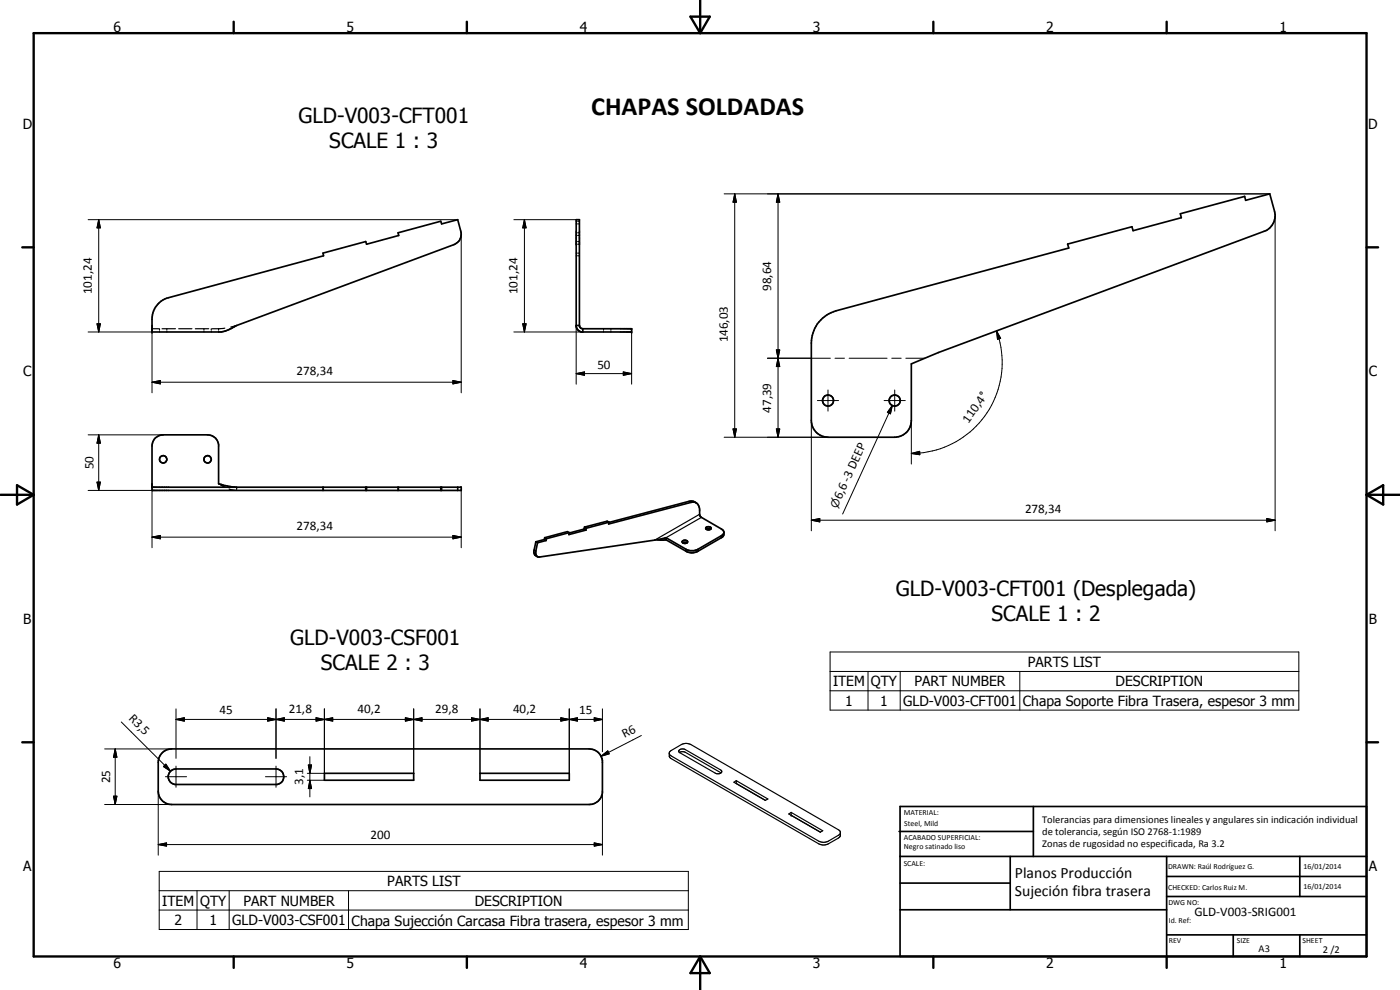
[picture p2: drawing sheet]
<svg xmlns="http://www.w3.org/2000/svg" width="420mm" height="297mm" viewBox="0 0 420 297" stroke-linecap="round" stroke-linejoin="round" font-family="sans-serif">
<g fill="none" stroke="#000" stroke-width=".51">
<path d="M47.4 91.2l.9-.8 1.7-.9 47.1-12.7-.2-.9 12.9-3.4 .2 .8 9.7-2.6-.2-.9 12.8-3.4 .2 .8 4.9-1.3 .9 3.5a3.3 3.3 0 0 1-2.1 4l-65.2 24.3-3.7 1.7-1 .2h-20.7v-3.8a6.6 6.6 0 0 1 1.8-4.6zM172.9 97.7h1M173.9 97.7v-31.8h-1l.1 32.5 .6 .8 .9 .4h15.1v-1h-14.7M173.9 97.7a1.01 1.01 0 0 0 1 .9M174.9 98.6v1M246.3 96l1.8-1.5 2.8-1.2 69.8-18.9-.3-1.2 19.3-5.2 .4 1.2 14.4-3.9-.3-1.2 19.3-5.2 .3 1.2 7.3-1.9 1.4 5.2a5 5 0 0 1-3.1 6l-97.8 36.4-8.1 3.4v17a5 5 0 0 1-5 5h-20a5 5 0 0 1-5-5v-23.3a10.1 10.1 0 0 1 2.8-6.9zM45.6 146.2h92.8v1h-92.8v-13.4a3.3 3.3 0 0 1 3.4-3.3h13.3a3.4 3.4 0 0 1 3.3 2.9v11.8l2 .5 3.4 .5M96.9 146.2v1M109.8 146.2v1M110 146.2v1M119.5 146.2v1M132.3 146.2v1"/>
<path d="M132.5 146.2v1M137.4 146.2v1M170.8 159.8l-.5-.3-6.8 1.8M170.8 159.8l-6.8 1.8M175.3 158.7l-4.5 1.2M175.3 158.7l.5 .3M175.4 158.2l-.1 .5M175.4 158.2l.5 .3M175.8 159l-5.1 1.4 .1-.6M175.9 158.5l-.1 .5M182.8 156.7l-.6-.3-6.8 1.8M182.8 156.7l-6.9 1.8"/>
<path d="M208.9 150.9a2.25 2.25 0 0 0-2.1-.5l-24.1 6.4M209 150.9l.6 .7a4.5 4.5 0 0 1 .4 2.9l.3 .7 6.2 3.5a1.47 1.47 0 0 1 .8 1.3 1.47 1.47 0 0 1-.8 1.3l-7 4.1a3.6 3.6 0 0 1-3.6 0l-6-3.4M209 150.9l-.9-.3-.8 .1-24.6 6.5 .1-.5M211.9 158.2a.89 .89 0 0 1 1.5 .4 .78 .78 0 0 1-.9 .5 .78 .78 0 0 1-.6-.9zM212 158.8l.5-.2 .8 .2M217.2 159.8l-.7 .9-7.3 4.3a3.7 3.7 0 0 1-3.3-.2l-6-3.5M160.8 162.6l-.5 3.3a1.28 1.28 0 0 0 1 1.1M160.8 162.6l.5 .3M163.4 161.9l-2.6 .7M163.4 161.9l.5 .3M163.5 161.3l-.1 .6M163.5 161.3l.5 .3"/>
<path d="M163.9 162.2l-2.6 .7M164 161.6l-.1 .6M197.2 161.9l2.7 .1M199.9 161.3v.7M199.9 161.3l-3.4 .8-34.6 5a1.24 1.24 0 0 1-1.1-1.8l.5-2.4M204.8 162.4a.82 .82 0 0 1 .9-.4 .82 .82 0 0 1 .6 .8 .91 .91 0 0 1-1.5-.4zM204.9 162.9h1.3M48.5 226.1l1.6-1.1 1.4-.3h125.3a4 4 0 0 1 4 3.5v9.7a3.9 3.9 0 0 1-4 3.5h-125.3a4 4 0 0 1-4-4v-9.2l.2-.9zM51.2 231.4l.6-.4 1-.3h30a2.35 2.35 0 0 1 2.3 2.2 2.35 2.35 0 0 1-1.9 2.5h-30.7a2.36 2.36 0 0 1-1.3-4zM97.4 232h26.8v2.1h-26.8zM144 232h26.8v2.1h-26.8zM269.8 249.5h40.3"/>
<path d="M270.1 242h140v45h-140zM270.1 257h140M303.2 257v16M310.1 242v15M350.1 257v30M390.1 257v12M270.1 265h33.1M270.1 273h80M350.1 269h60M350.1 263h60M350.1 280.5h60M370.1 280.5v6.5"/>
<path d="M390.1 280.5v6.5"/>
<circle cx="48.9" cy="137.8" r="1.11"/>
<circle cx="62.3" cy="137.8" r="1.11"/>
<circle cx="248.5" cy="120.2" r="1.66"/>
<circle cx="268.5" cy="120.2" r="1.66"/>
</g>
<g fill="none" stroke="#000" stroke-width=".3">
<path d="M217.3 58.2h163.8M220.5 58.2l.5 2.5h-1zM220.5 58.2v73M233.5 58.2l.5 2.5h-1zM233.5 58.2v73M26.4 65.9h111M29.6 65.9l.5 2.5h-1zM29.6 65.9v33.7M138.4 70.2v47.7M154.2 65.9h18.7M157.4 65.9l.5 2.5h-1zM157.4 65.9v33.7"/>
<path d="M382.7 64.7v94.6M26.4 99.6h19.2M29.1 97.2h1l-.5 2.4zM45.6 97.7v20.2M154.2 99.6h20.7M156.9 97.2h1l-.5 2.4zM172.9 97.7v17.6M189.6 99.6v15.7M299.1 99.3l1.2 2.2-.9 .3zM299.1 99.3a27.3 27.3 0 0 1-25.6 36.8M45.6 114.7l2.5-.5v1zM45.6 114.7h92.8"/>
<path d="M135.9 114.2l2.5 .5-2.5 .5zM172.9 112.1l2.5-.5v1zM172.9 112.1h16.7M187.1 111.6l2.5 .5-2.5 .5zM230.3 107.5h18.9M233 105h1l-.5 2.5zM233 105l1 5h-1l1-5zM233.5 107.5l.5 2.5h-1zM248.5 117v6.4M250.6 107.5h2.8M254.8 107.5h11.4M267.6 107.5h2.9"/>
<path d="M268.5 117v6.4M271.9 107.5h5.6M26.4 130.5h22.6M29.6 130.5l.5 2.5h-1zM29.6 130.5v16.7M217.3 131.2h31.2M220 128.7h1l-.5 2.5zM233 128.7h1l-.5 2.5zM243.5 126.2v33.1M245.3 120.2h6.4M265.3 120.2h6.4M267.8 121.7l-.6 2.5-.9-.5z"/>
<path d="M267.8 121.7l-14.9 32.5M273.5 136.1l2.5-.7v1zM273.5 126.2v13M26.4 147.2h24.2M29.1 144.7h1l-.5 2.5zM45.6 145.2v19.1M138.4 147.2v17.1M243.5 156.1l2.5-.5v1zM243.5 156.1h139.2M380.2 155.6l2.5 .5-2.5 .5zM45.6 161.2l2.5-.5v1zM45.6 161.2h92.8"/>
<path d="M135.9 160.7l2.5 .5-2.5 .5zM249.1 195.6h140.7v17.5h-140.7zM36.4 216.6l14.8 14.8M52.8 215.9l2.5-.6v1.1zM52.8 215.9h128M52.8 212.7v14.8M80.3 215.3l2.5 .6-2.5 .5zM80.3 215.3l5 1.1v-1.1l-5 1.1zM82.8 215.9l2.5-.6v1.1zM82.8 212.7v14.8M94.9 215.3l2.5 .6-2.5 .5zM94.9 215.3l5 1.1v-1.1l-5 1.1z"/>
<path d="M97.4 215.9l2.5-.6v1.1zM97.4 212.7v19.3h-5.2M121.7 215.3l2.5 .6-2.5 .5zM121.7 215.3l4.9 1.1v-1.1l-4.9 1.1zM124.2 215.9l2.4-.6v1.1zM124.2 212.7v19.3M141.5 215.3l2.5 .6-2.5 .5zM144 215.9l2.5-.6v1.1zM144 212.7v19.3M168.3 215.3l2.5 .6-2.5 .5zM170.8 215.9l2.5-.6v1.1zM170.8 212.7v19.3"/>
<path d="M178.3 215.3l2.5 .6-2.5 .5zM180.8 212.7v12.9M249.1 201.5h140.7M249.1 207.3h140.7M260.5 201.5v11.6M270.2 201.5v11.6M306.1 201.5v11.6M31.4 224.7h20.1M34.1 238.9h1l-.5 2.5zM34.6 224.7l.5 2.5h-1zM34.6 224.7v16.7M47.5 237.4v19.2"/>
<path d="M49.1 230l.7-.7 1.4 2.1zM49.6 233h6.4M49.8 229.3l1.4 2.1-2.1-1.4zM52.8 229.9v6.3M79.7 233h6.3M82.8 229.9v6.3M92.2 234.1h5.2M92.5 229.5h1l-.5 2.5zM93 234.1l.5 2.5h-1zM93 227v12.1M180.4 226.9l2-1.6 .4 .9zM180.8 227.5v1.2"/>
<path d="M180.8 237.4v19.2M192.5 220.7l-12.1 6.2M31.4 241.4h20.1M47.5 253.4l2.5-.5v1zM47.5 253.4h133.3M178.3 252.9l2.5 .5-2.5 .5zM47.8 261.5h158.8v17.4h-158.8zM47.8 267.3h158.8M47.8 273h158.8M59.1 267.3v11.6M68.8 267.3v11.6M104.6 267.3v11.6"/>
</g>
<g fill="none" stroke="#000" stroke-width=".35">
<path d="M172.9 69.8h.4M172.9 70.7h.4M172.9 66.4h.4M172.9 67.2h.4M172.9 75.9h.4M172.9 76.8h.4M172.9 72.5h.4M172.9 73.3h.4M173.6 69.8h.3M173.6 70.7h.3M173.6 66.4h.3M173.6 67.2h.3"/>
<path d="M173.6 75.9h.3M173.6 76.8h.3M173.6 72.5h.3M173.6 73.3h.3M45.6 98.6h2.1M47.9 98.6v.4M47.9 99.3v.3M48.6 98.6h4.1M50.1 98.6v.4M50.1 99.3v.3M53.6 98.6h4M58.6 98.6h4"/>
<path d="M61.2 98.6v.4M61.2 99.3v.3M63.4 98.6v.4M63.4 99.3v.3M63.7 98.6h1.9M65.6 98.6v.4M65.6 99.3v.3M67.5 98.5l-1.9 .1M71 97.7l-1.8 .4M181.1 98.6v.4M181.1 99.3v.3M183.3 98.6v.4"/>
<path d="M183.3 99.3v.3M65.6 145.2l2.1 1.1M68.7 146.7l2 .5h.3v-.3M71 146.2h.1M71 146.3v.4M97.1 146.2v.3M97.1 146.8v.4M119.7 146.2v.3M119.7 146.8v.4M206.8 150.4l.5 .3M210 154.3l-13.5 7.8M210.5 155.2l-10.6 6.1"/>
<path d="M160.3 165l.5 .3M205.9 164.8v.6M209.5 164.8v.6M216.5 160.7v.6M200.9 226.1l.6 .7 44.2 25.6a3.1 3.1 0 0 0 2.9 0l3.3-2 .3-.5M201 225.5l3.5-2.1a3.1 3.1 0 0 1 2.8 0l44.6 25.7 .3 .6-.1 1.3-3.5 2.2a3.1 3.1 0 0 1-2.9 0l-44.5-25.7-.3-.5zM203.7 225.2a1.58 1.58 0 0 1 2-.3l10.6 6.1a.61 .61 0 0 1 .3 .8 .61 .61 0 0 1-.8 .4l-1-.1-10.8-6.3-.3-.2zM203.9 225.8l.9-.3 .9 .2 10.7 6.2M220.2 234.7l.8-.5 9.5 5.5-.8 .5zM220.9 235.1h.1M221 235.1l8.7 5.1M221 234.2v.9"/>
<path d="M237.4 243.8v.8l8.8 5.1M237.4 243.8l-.7 .4 9.5 5.5M237.4 243.8l9.5 5.5-.7 .4"/>
</g>
<g fill="#000">
<circle cx="45.6" cy="99.6" r=".25"/>
<circle cx="189.6" cy="98.6" r=".25"/>
<circle cx="189.6" cy="99.6" r=".25"/>
<circle cx="237.4" cy="244.6" r=".18"/>
</g>
<g fill="none" stroke="#000" stroke-width=".71">
<path d="M10.1 9.9h400v277.1h-400zM70.1 6.5v3.4M140.1 6.5v3.4M207.2 5h5.8l-2.9 4.9zM210.1 0v9.9M280.1 6.5v3.4M350.1 6.5v3.4M6.7 74.2h3.4M410.1 74.2h3.5M.1 148.5h10M5.1 145.6l5 2.9-5 2.9zM410.1 148.5h10"/>
<path d="M410.1 148.5l5-2.9v5.8zM6.7 222.7h3.4M410.1 222.7h3.5M70.1 287v3.4M140.1 287v3.4M210.1 287v10M210.1 287l2.9 5h-5.8zM280.1 287v3.4M350.1 287v3.4"/>
</g>
<g fill="#000">
<path d="M29.6 65.9l.5 2.5h-1zM157.4 65.9l.5 2.5h-1zM220.5 58.2l.5 2.5h-1zM233.5 58.2l.5 2.5h-1zM29.1 97.2h1l-.5 2.4zM156.9 97.2h1l-.5 2.4zM45.6 114.7l2.5-.5v1zM135.9 114.2l2.5 .5-2.5 .5zM172.9 112.1l2.5-.5v1zM187.1 111.6l2.5 .5-2.5 .5zM233 105h1l-.5 2.5zM233.5 107.5l.5 2.5h-1z"/>
<path d="M299.1 99.3l1.2 2.2-.9 .3zM29.6 130.5l.5 2.5h-1zM220 128.7h1l-.5 2.5zM233 128.7h1l-.5 2.5zM267.8 121.7l-.6 2.5-.9-.5zM273.5 136.1l2.5-.7v1zM29.1 144.7h1l-.5 2.5zM243.5 156.1l2.5-.5v1zM380.2 155.6l2.5 .5-2.5 .5zM45.6 161.2l2.5-.5v1zM135.9 160.7l2.5 .5-2.5 .5zM52.8 215.9l2.5-.6v1.1z"/>
<path d="M80.3 215.3l2.5 .6-2.5 .5zM82.8 215.9l2.5-.6v1.1zM94.9 215.3l2.5 .6-2.5 .5zM97.4 215.9l2.5-.6v1.1zM121.7 215.3l2.5 .6-2.5 .5zM124.2 215.9l2.4-.6v1.1zM141.5 215.3l2.5 .6-2.5 .5zM144 215.9l2.5-.6v1.1zM168.3 215.3l2.5 .6-2.5 .5zM170.8 215.9l2.5-.6v1.1zM178.3 215.3l2.5 .6-2.5 .5zM34.1 238.9h1l-.5 2.5z"/>
<path d="M34.6 224.7l.5 2.5h-1zM49.8 229.3l1.4 2.1-2.1-1.4zM92.5 229.5h1l-.5 2.5zM93 234.1l.5 2.5h-1zM180.4 226.9l2-1.6 .4 .9zM47.5 253.4l2.5-.5v1zM178.3 252.9l2.5 .5-2.5 .5z"/>
</g>
<text font-size="7.9" x="177.4" y="34.4">CHAPAS SOLDADAS</text>
<g font-size="6.3">
<text x="89.6" y="37">GLD-V003-CFT001</text>
<text x="98.8" y="44.5">SCALE 1 : 3</text>
<text x="268.8" y="178.7">GLD-V003-CFT001 (Desplegada)</text>
<text x="297.6" y="186.2">SCALE 1 : 2</text>
<text x="87.1" y="193.5">GLD-V003-CSF001</text>
<text x="96.3" y="201">SCALE 2 : 3</text>
</g>
<g font-size="4.7">
<text x="304.6" y="263.5">Planos Producción</text>
<text x="304.6" y="268.9">Sujeción fibra trasera</text>
</g>
<g font-size="4.2">
<text x="34" y="9.6">6</text>
<text x="104" y="9.6">5</text>
<text x="174" y="9.6">4</text>
<text x="244" y="9.6">3</text>
<text x="314" y="9.6">2</text>
<text x="384" y="9.6">1</text>
<text x="6.8" y="38.7">D</text>
<text x="410.6" y="38.7">D</text>
<text x="7" y="112.9">C</text>
<text x="410.8" y="112.9">C</text>
<text x="7" y="187.1">B</text>
<text x="410.8" y="187.1">B</text>
<text x="308.5" y="200.1">PARTS LIST</text>
<text x="250" y="205.9">ITEM</text>
<text x="261.4" y="205.9">QTY</text>
<text x="274.4" y="205.9">PART NUMBER</text>
<text x="334.8" y="205.9">DESCRIPTION</text>
<text x="253.6" y="211.7">1</text>
<text x="264.1" y="211.7">1</text>
<text x="271" y="211.7">GLD-V003-CFT001</text>
<text x="306.9" y="211.8">Chapa Soporte Fibra Trasera, espesor 3 mm</text>
<text x="7" y="261.4">A</text>
<text x="410.8" y="261.4">A</text>
<text x="116.2" y="265.9">PARTS LIST</text>
<text x="48.7" y="271.7">ITEM</text>
<text x="60.1" y="271.7">QTY</text>
<text x="73.1" y="271.7">PART NUMBER</text>
<text x="142.5" y="271.7">DESCRIPTION</text>
<text x="52.4" y="277.5">2</text>
<text x="62.9" y="277.5">1</text>
<text x="69.7" y="277.5">GLD-V003-CSF001</text>
<text x="105.5" y="277.7">Chapa Sujección Carcasa Fibra trasera, espesor 3 mm</text>
<text x="34" y="290.4">6</text>
<text x="104" y="290.4">5</text>
<text x="174" y="290.4">4</text>
<text x="244" y="290.4">3</text>
<text x="314" y="290.4">2</text>
<text x="384" y="290.4">1</text>
</g>
<g font-size="3.9">
<text x="27.6" y="88.3" transform="rotate(-90 27.6 88.3)">101,24</text>
<text x="155.3" y="88.3" transform="rotate(-90 155.3 88.3)">101,24</text>
<text x="231.4" y="87.3" transform="rotate(-90 231.4 87.3)">98,64</text>
<text x="218.4" y="102.7" transform="rotate(-90 218.4 102.7)">146,03</text>
<text x="89" y="112.6">278,34</text>
<text x="179.3" y="110.6">50</text>
<text x="231.4" y="123.9" transform="rotate(-90 231.4 123.9)">47,39</text>
<text x="290.6" y="127.1" transform="rotate(-55 290.6 127.1)">110,4°</text>
<text x="28.1" y="140.8" transform="rotate(-90 28.1 140.8)">50</text>
<text x="252.4" y="150.1" transform="rotate(-65 252.4 150.1)">6,6 -3 DEEP</text>
<text x="307.6" y="154">278,34</text>
<text x="89" y="159.1">278,34</text>
<text x="38.4" y="215.7" transform="rotate(45 38.4 215.7)">R3,5</text>
<text x="65.9" y="214.3">45</text>
<text x="86.6" y="213.8">21,8</text>
<text x="107.3" y="213.8">40,2</text>
<text x="130.6" y="213.8">29,8</text>
<text x="154" y="213.8">40,2</text>
<text x="173.9" y="214.3">15</text>
<text x="187.4" y="221.5" transform="rotate(-27 187.4 221.5)">R6</text>
<text x="33.1" y="235.1" transform="rotate(-90 33.1 235.1)">25</text>
<text x="91" y="235.5" transform="rotate(-90 91 235.5)">3,1</text>
<text x="111.2" y="251.8">200</text>
<text x="358.5" y="275">GLD-V003-SRIG001</text>
</g>
<text font-size="3.3" x="251.2" y="152.7" transform="rotate(-65 251.2 152.7)">n</text>
<g font-size="3.1">
<text x="312.7" y="246.8">Tolerancias para dimensiones lineales y angulares sin indicación individual</text>
<text x="312.7" y="250.4">de tolerancia, según ISO 2768-1:1989</text>
<text x="312.7" y="254">Zonas de rugosidad no especificada, Ra 3.2</text>
<text x="377.7" y="285.6">A3</text>
<text x="397" y="285.9">2 /2</text>
</g>
<g font-size="2.4">
<text x="271.2" y="244.4">MATERIAL:</text>
<text x="271.3" y="252">ACABADO SUPERFICIAL:</text>
<text x="271.4" y="247.9">Steel, Mild</text>
<text x="271.3" y="254.6">Negro satinado liso</text>
<text x="271.2" y="259.7">SCALE:</text>
<text x="350.6" y="260.8">DRAWN: Raúl Rodríguez G.</text>
<text x="391.2" y="260.6">16/01/2014</text>
<text x="350.6" y="267">CHECKED: Carlos Ruiz M.</text>
<text x="391.2" y="266.7">16/01/2014</text>
<text x="350.6" y="271.4">DWG NO:</text>
<text x="350.8" y="276.9">Id. Ref:</text>
<text x="350.8" y="282.8">REV</text>
<text x="371.2" y="282.9">SIZE</text>
<text x="390.9" y="282.9">SHEET</text>
</g>
</svg>
